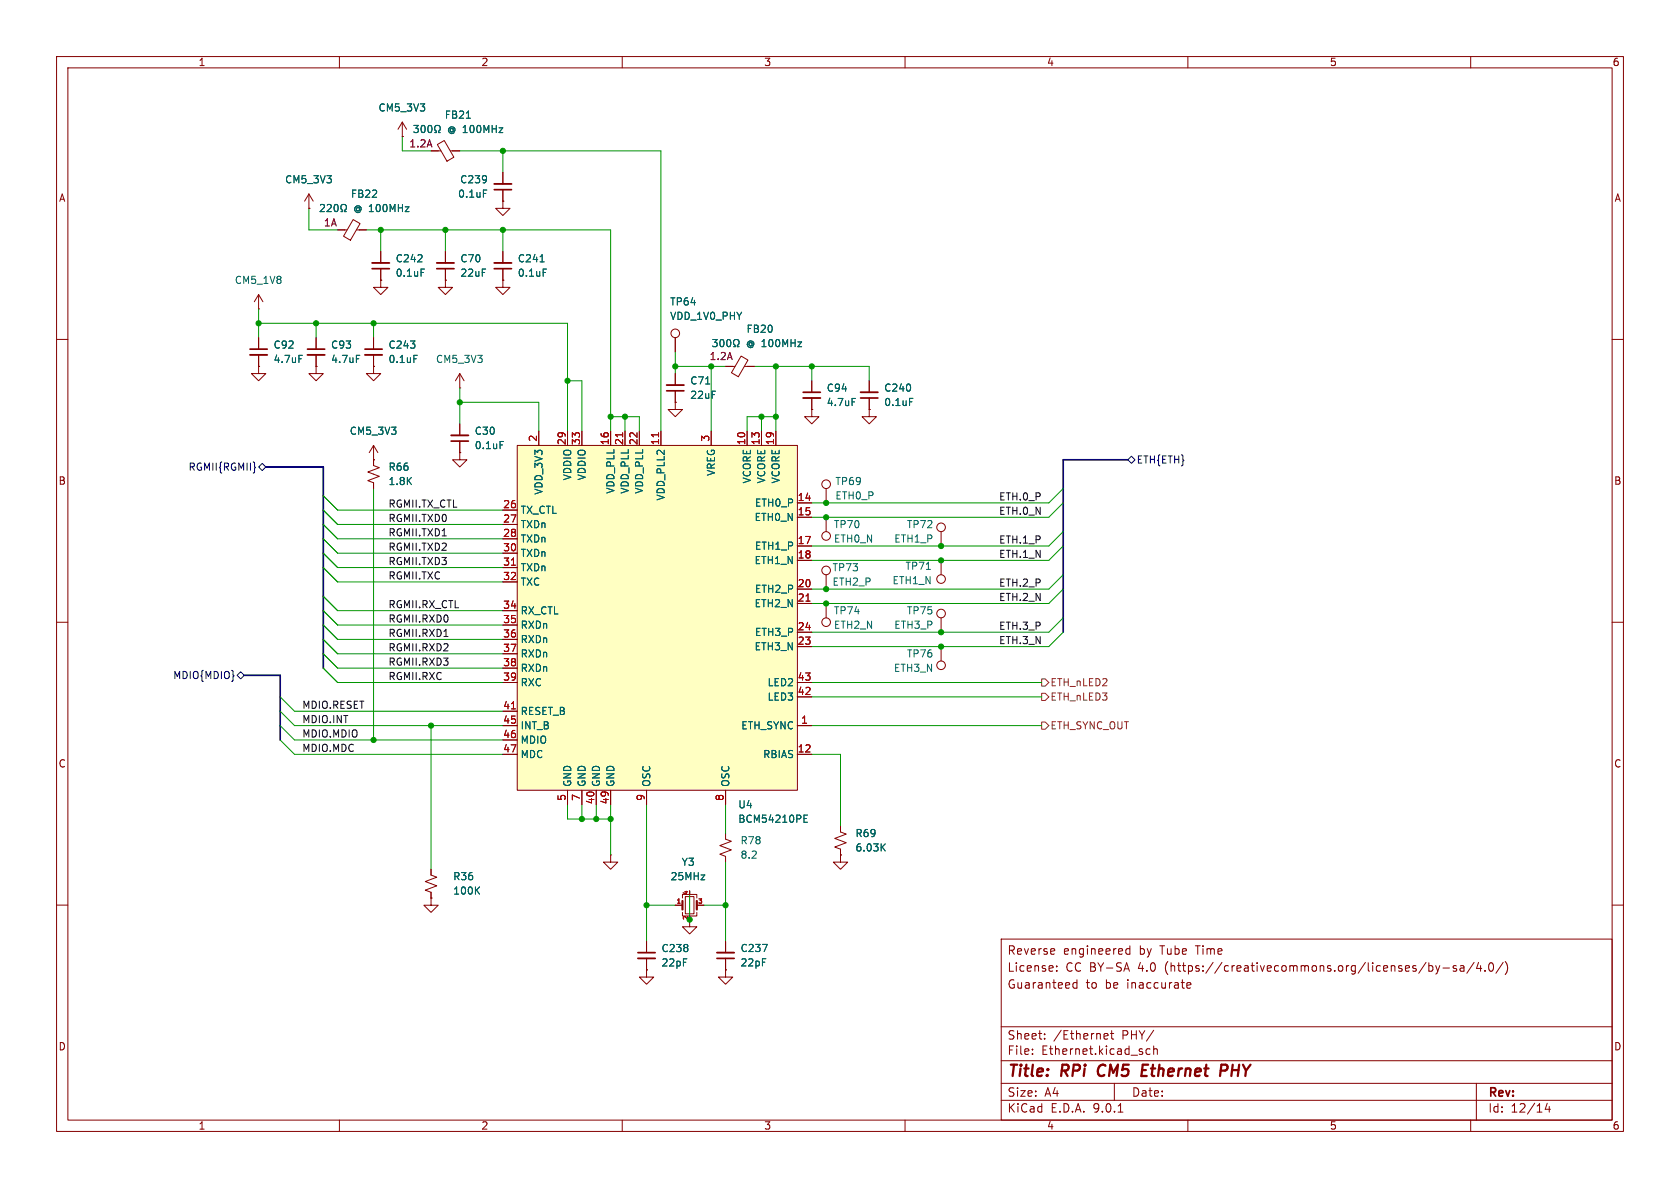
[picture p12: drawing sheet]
<svg xmlns="http://www.w3.org/2000/svg" width="297mm" height="210mm" viewBox="0 0 297 210" stroke-linecap="round" stroke-linejoin="round" font-family="sans-serif">
<g fill="none" stroke="#840000" stroke-width=".18">
<path d="M10 10h277v190h-277zM12 12h273v186h-273zM60 10v2M110 10v2M160 10v2M210 10v2M260 10v2M62.4 38.8l1.3 .7-1.7 3-1.3-.7zM71.1 24.1h.1M71.1 21.6l.8 1.3M71.1 21.6l-.7 1.3M71.1 21.6v2.5"/>
<path d="M76.2 26.7h1.8M77.3 25.6l1.2-.8 1.7 3-1.2 .7zM79.6 26.7h1.7M88.9 35.6v1.2h-1.3l1.3 1.3 1.3-1.3h-1.3M88.9 35.6h.1M88.9 30.5v2M88.9 33.5v2.1M45.7 54.6h.1M45.7 52.1v2.5M45.7 59.7v2M45.7 52.1l-.7 1.2M45.7 52.1l.8 1.2"/>
<path d="M55.9 59.7v2M59.7 40.6h1.6M63 40.6h1.8M66 59.7v2M67.3 49.5v1.3h1.3l-1.3 1.3-1.3-1.3h1.3M67.3 49.5h.1M67.3 44.5v2M67.3 47.5v2M78.7 49.5v1.3h1.3l-1.3 1.3-1.2-1.3h1.2M78.7 49.5h.1M78.7 44.5v2M78.7 47.5v2"/>
<path d="M88.9 49.5v1.3h1.3l-1.3 1.3-1.3-1.3h1.3M88.9 49.5h.1M10 60h2M45.7 64.8v1.2h1.3l-1.3 1.3-1.3-1.3h1.3M45.7 64.8h.1M45.7 62.7v2.1M55.9 64.8v1.2h1.2l-1.2 1.3-1.3-1.3h1.3M55.9 64.8h.1M55.9 62.7v2.1M66 78.7v3.6l1.1 .4-2.1 .7 2.1 .8-2.1 .8 1 .3v1.1M66 64.8v1.2h1.3l-1.3 1.3-1.2-1.3h1.2M66 64.8h.1"/>
<path d="M66 78.7l-.7 1.3M66 78.7l.8 1.3M66 62.7v2.1M81.3 68.6h.1M81.3 66v2.6M81.3 74.9v2.1M81.3 78v2M81.3 66l-.8 1.3M81.3 66l.7 1.3M143.5 72.4v1.3h1.3l-1.3 1.2-1.3-1.2h1.3M143.5 72.4h.1M143.5 67.3v2"/>
<path d="M143.5 70.4v2M153.7 72.4v1.3h1.2l-1.2 1.2-1.3-1.2h1.3M153.7 72.4h.1M153.7 67.3v2M153.7 70.4v2M285 60h2M66 81.3h.1M81.3 80v1.3h1.2l-1.2 1.3-1.3-1.3h1.3M81.3 80h.1M146 86.4v2.5M146 91.4v2.6M166.4 94v2.5"/>
<path d="M10 110h2M146 101.6v2.5M146 106.7v2.5M285 110h2M76.2 158.8v1.2h1.3l-1.3 1.3-1.3-1.3h1.3M76.2 158.8h.1M76.2 153.7v1l1 .4-2 .7 2 .8-2 .8 1 .3v1.1M107.9 151.1v1.3h1.3l-1.3 1.3-1.2-1.3h1.2M107.9 151.1h.1M120.6 158.8v-.7h2.6v.7M121.2 158.5h1.5v3h-1.5zM128.3 147.3v1l1 .4-2 .8 2 .7-2 .8 1 .4v1"/>
<path d="M148.6 146.1v1l1 .3-2 .8 2 .8-2 .7 1 .4v1M10 160h2M114.3 171.5v1.2h1.3l-1.3 1.3-1.3-1.3h1.3M114.3 171.5h.1M114.3 166.4v2M114.3 169.4v2.1M119.4 160h1.2M120.6 161.3v.6h2.6v-.6M121.9 162.6v1.2h1.3l-1.3 1.3-1.3-1.3h1.3M123.2 160h1.3M128.3 171.5v1.2h1.2l-1.2 1.3-1.3-1.3h1.3M128.3 171.5h.1"/>
<path d="M128.3 166.4v2M128.3 169.4v2.1M177 166h108v32h-108zM186.4 167.8l.1 .3-.8 .1M186.8 171.6v.1M186.8 170.8v.1M190.4 173.2v1.5M190.4 173.8l-.4-.1-.3 .3v.4l.1 .2h.6M199.2 170.2l.5 1.5M199.7 167.2v1.5M199.7 167.8l-.4-.1-.3 .3v.4l.2 .2h.5M209.8 174.2l.7-.1v-.3l-.5-.1-.2 .2 .1 .7h.6"/>
<path d="M252.6 170.2v1.5M252.6 170.8l.4-.1 .3 .3v.4l-.1 .2h-.6M253.8 170.7l.4 1M254.2 171.7l-.2 .4-.2 .1M254.5 170.7l-.3 1M255.1 171.1h1.1M257.5 170.8l-.4-.1-.2 .2 .1 .2 .5 .2v.3h-.6M258.2 170.8h.5l.1 .9M258.8 171.1h-.5a.29 .29 0 0 0-.2 .3 .29 .29 0 0 0 .2 .3l.5-.1M260.6 170.1l-1.3 2M261.4 170.1l-.4 1.1h1M261.7 170.7v1"/>
<path d="M262.5 171.6v.1M263.3 170.3l.2-.1a.81 .81 0 0 1 .6 .6 .81 .81 0 0 1-.3 .8l-.1 .1a.81 .81 0 0 1-.4-1.4zM265.7 170.1l-1.2 2M266.1 170a1.72 1.72 0 0 1 0 2.3M285 160h2M60 198v2M110 198v2M160 198v2M177 194.5h108M177 191.5h108M177 187.5h108M177 181.5h108"/>
<path d="M182.5 186.3v.1M182.5 185.5v.1M184.7 183.6v.1M184.7 182.8v.1M195.4 182.7l.4 .1 .1 .3-.7 .1M195.8 183.6l-.4 .1M196.3 182.7h.6M196.5 182.2v1.3l.4 .2M197 191.5v3M197.7 196.6h.8M203.3 185.5l-.4-.1-.3 .3v.4l.1 .2h.6M204 185.5l.2-.1 .3 .1 .1 .9"/>
<path d="M204 184.9v1.5M210 198v2M260 198v2M261 191.5v6.5M273.5 195l-.3 1.1h.9M273.9 195.6v1"/>
<circle cx="146" cy="94.7" r=".76"/>
<circle cx="146" cy="85.6" r=".76"/>
<circle cx="166.4" cy="93.2" r=".76"/>
<circle cx="146" cy="100.8" r=".76"/>
<circle cx="146" cy="110" r=".76"/>
</g>
<path d="M194.4 188.5a1.27 1.27 0 0 0 0 1.6M201.9 189.2h.7M203 188.2h-1l-.2 2h.9M215.9 188.2l1 .1a.58 .58 0 0 1-.3 1h-.8" fill="none" stroke="#840000" stroke-width=".4"/>
<path d="M120.6 159.3v1.5M123.2 159.3v1.5" fill="none" stroke="#840000" stroke-width=".38"/>
<path d="M87.4 33.5h3M65.8 47.5h3M77.2 47.5h3.1M44.2 61.7h3M54.4 61.7h3M64.5 61.7h3.1M79.8 78h3M142 69.3h3M152.1 70.4h3.1M112.8 168.4h3M126.7 169.4h3.1" fill="none" stroke="#840000" stroke-width=".3"/>
<path d="M87.4 32.5h3M65.8 46.5h3M77.2 46.5h3.1M44.2 62.7h3M54.4 62.7h3M64.5 62.7h3.1M79.8 77h3M142 70.4h3M152.1 69.3h3.1M112.8 169.4h3M126.7 168.4h3.1" fill="none" stroke="#840000" stroke-width=".33"/>
<g fill="none" stroke="#006464" stroke-width=".18">
<path d="M56.6 36.3l.5-.2 .3 .4-.8 .9h.8M57.8 36.3l.5-.2 .3 .4-.8 .9h.8M59.2 36.2l.2-.1a.68 .68 0 0 1 .4 .7 .68 .68 0 0 1-.4 .6 .84 .84 0 0 1-.2-1.2zM60.3 37.4h.3v-.2a.54 .54 0 0 1-.3-.8 .54 .54 0 0 1 .8-.2 .58 .58 0 0 1-.2 1v.2h.3M73.2 22.2h.8l-.5 .5 .4 .1v.5l-.2 .1-.5-.1M74.6 22.2h.1a.68 .68 0 0 1 .5 .6 .68 .68 0 0 1-.5 .6 .84 .84 0 0 1-.1-1.2zM75.8 22.3l.1-.1a.68 .68 0 0 1 .5 .6 .68 .68 0 0 1-.5 .6l-.1-.1-.2-.3zM76.9 23.4h.3v-.2a.54 .54 0 0 1-.3-.7 .54 .54 0 0 1 .7-.3 .58 .58 0 0 1-.1 1v.2h.3M82.4 20.9h.8M85.5 33.6h.6M74.4 47.6h.6M52.8 62.8h.7"/>
<path d="M63 62.8h.6M73.2 62.8h.6M88.4 78h.6M150.6 70.4h.6M160.8 70.4h.6M84.2 157.3l.6 .8M84.8 156.8l-.7 .7M156 149.7l.5 .7M156.5 149.2l-.7 .7M134.8 166.9h.8l-.5 1.3"/>
</g>
<path d="M91.4 78.7h49.6v61h-49.6z" fill="#ffffc2"/>
<g fill="none" stroke="#840000" stroke-width=".18">
<path d="M54.6 36.8h.1M54.6 34.3l-.8 1.3M54.6 34.3l.8 1.3M54.6 34.3v2.5M71.1 24.1h.1M76.2 26.7h1.3M80 26.7h1.3M88.9 35.6h.1M88.9 30.5v2M88.9 33.5v2.1M45.7 59.7v2M55.9 59.7v2"/>
<path d="M59.7 40.6h1.3M63.5 40.6h1.3M66 59.7v2M67.3 49.5h.1M67.3 44.5v2M67.3 47.5v2M78.7 49.5h.1M78.7 44.5v2M78.7 47.5v2M88.9 49.5h.1M88.9 44.5v2M88.9 47.5v2"/>
<path d="M119.4 59.7v2.5M45.7 64.8h.1M45.7 62.7v2.1M55.9 64.8h.1M55.9 62.7v2.1M66 64.8h.1M66 62.7v2.1M81.3 74.9v2.1M81.3 78v2M91.4 78.7h49.6v61h-49.6zM95.2 76.2v2.5M100.3 76.2v2.5"/>
<path d="M102.9 76.2v2.5M107.9 76.2v2.5M110.5 76.2v2.5M113 76.2v2.5M116.8 76.2v2.5M119.4 71.1v1.3h1.2l-1.2 1.3-1.3-1.3h1.3M119.4 71.1h.1M119.4 66v2.1M119.4 69.1v2M125.7 76.2v2.5M128.3 64.8h1.6M131 62.9l1.2 .8-1.7 2.9-1.2-.7z"/>
<path d="M131.6 64.8h1.7M132.1 76.2v2.5M134.6 76.2v2.5M137.2 76.2v2.5M143.5 72.4h.1M143.5 67.3v2M143.5 70.4v2M153.7 72.4h.1M153.7 67.3v2M153.7 70.4v2M66 81.3h.1M66 81.3v1"/>
<path d="M66 85.3v1.1M81.3 80h.1M88.9 90.2h2.5M88.9 92.7h2.5M88.9 95.3h2.5M88.9 97.8h2.5M141 88.9h2.5M141 91.4h2.5M141 96.5h2.5M141 99.1h2.5M166.4 99.1v2.5M88.9 100.3h2.5"/>
<path d="M88.9 102.9h2.5M88.9 108h2.5M88.9 110.5h2.5M88.9 113h2.5M88.9 115.6h2.5M88.9 118.1h2.5M141 104.1h2.5M141 106.7h2.5M141 111.8h2.5M141 114.3h2.5M166.4 109.2v2.6M166.4 114.3v2.5"/>
<path d="M88.9 120.7h2.5M88.9 125.7h2.5M88.9 128.3h2.5M88.9 130.8h2.5M88.9 133.4h2.5M100.3 139.7v2.5M102.9 139.7v2.5M105.4 139.7v2.5M107.9 139.7v2.5M114.3 139.7v2.5M128.3 139.7v2.5M141 120.7h2.5"/>
<path d="M141 128.3h2.5M141 133.4h2.5M141 123.2h2.5M76.2 158.8h.1M76.2 153.7v1M76.2 157.7v1.1M148.6 151.1v1.3h1.3l-1.3 1.3-1.3-1.3h1.3M148.6 151.1h.1M148.6 146.1v1M148.6 150.1v1M114.3 171.5h.1M114.3 166.4v2"/>
<path d="M114.3 169.4v2.1M119.4 160h1.2M123.2 160h1.3M128.3 171.5h.1M128.3 166.4v2M128.3 169.4v2.1"/>
<circle cx="119.4" cy="58.9" r=".76"/>
<circle cx="166.4" cy="117.6" r=".76"/>
<circle cx="166.4" cy="108.5" r=".76"/>
<circle cx="166.4" cy="102.4" r=".76"/>
</g>
<path d="M110.1 76.5v.7M116.4 76.5v.7M90.4 99.9h.7M142.5 106.3h.7M90.4 125.3h.7" fill="none" stroke="#a90000" stroke-width=".18"/>
<g fill="none" stroke="#006464" stroke-width=".18">
<path d="M56.6 36.3l.5-.2 .3 .4-.8 .9h.8M57.8 36.3l.5-.2 .3 .4-.8 .9h.8M59.2 36.2l.2-.1a.68 .68 0 0 1 .4 .7 .68 .68 0 0 1-.4 .6 .84 .84 0 0 1-.2-1.2zM60.3 37.4h.3v-.2a.54 .54 0 0 1-.3-.8 .54 .54 0 0 1 .8-.2 .58 .58 0 0 1-.2 1v.2h.3M73.2 22.2h.8l-.5 .5 .4 .1v.5l-.2 .1-.5-.1M74.6 22.2h.1a.68 .68 0 0 1 .5 .6 .68 .68 0 0 1-.5 .6 .84 .84 0 0 1-.1-1.2zM75.8 22.3l.1-.1a.68 .68 0 0 1 .5 .6 .68 .68 0 0 1-.5 .6l-.1-.1-.2-.3zM76.9 23.4h.3v-.2a.54 .54 0 0 1-.3-.7 .54 .54 0 0 1 .7-.3 .58 .58 0 0 1-.1 1v.2h.3M82.4 20.9h.8M85.5 33.6h.6M74.4 47.6h.6M95.5 46.3h.7"/>
<path d="M96 47.6h.6M52.8 62.8h.7M63 62.8h.6M73.2 62.8h.6M88.4 78h.6M124.8 67.9h.7M126 60h.8l-.4 .5 .3 .1v.6l-.2 .1-.5-.1M127.4 60.1l.2-.1a.68 .68 0 0 1 .4 .7 .68 .68 0 0 1-.4 .6l-.2-.1-.1-.4zM128.6 60.1l.2-.1a.68 .68 0 0 1 .4 .7 .68 .68 0 0 1-.4 .6l-.2-.1-.1-.4zM129.7 61.3h.3v-.3a.54 .54 0 0 1-.3-.7 .54 .54 0 0 1 .8-.2 .58 .58 0 0 1-.1 .9v.3h.3M150.6 70.4h.6M160.8 70.4h.6"/>
<path d="M163.8 100.7h.7M84.2 157.3l.6 .8M84.8 156.8l-.7 .7M142.1 144.7h.5M142.7 144.1h-.6v1.3h.6M156 149.7l.5 .7M156.5 149.2l-.7 .7M134.8 166.9h.8l-.5 1.3"/>
</g>
<path d="M87.4 47.5h3M117.9 69.1h3" fill="none" stroke="#840000" stroke-width=".3"/>
<path d="M87.4 46.5h3M117.9 68.1h3" fill="none" stroke="#840000" stroke-width=".33"/>
<path d="M45.1 82.6h.1l-.1 .1M45.7 82.6l.7-.7 .6 .7-.6 .6zM199.4 81.3l.6-.7 .7 .7-.7 .6zM42.5 118.7l.7 .7-.7 .6-.6-.6z" fill="none" stroke="#000084" stroke-width=".18"/>
<path d="M184.1 120h.7l.6 .7-.6 .6h-.7zM184.1 127.6h.7l.6 .7-.6 .6h-.7zM184.1 122.6h.7l.6 .6-.6 .6h-.7z" fill="none" stroke="#725600" stroke-width=".18"/>
<path d="M78.5 112.5h.7" fill="none" stroke="#0f0f0f" stroke-width=".18"/>
<path d="M47 82.6h10.1v35.5M199.4 81.3h-11.4v30.5M43.2 119.4h6.3v11.4" fill="none" stroke="#000084" stroke-width=".3"/>
<g fill="none" stroke="#009600" stroke-width=".18">
<path d="M54.6 36.8v3.8h5.1M71.1 24.1v2.6h5.1M81.3 26.7h35.5v49.5M88.9 26.7v3.8M45.7 57.2h54.6v19M45.7 54.6v5.1M55.9 57.2v2.5M64.8 40.6h43.1v35.6M66 57.2v2.5M67.3 40.6v3.9M78.7 40.6v3.9M88.9 40.6v3.9"/>
<path d="M81.3 68.6v6.3M81.3 71.1h13.9v5.1M100.3 67.3h2.6v8.9M107.9 73.7h5.1v2.5M110.5 73.7v2.5M119.4 62.2v3.8M119.4 64.8h8.9M125.7 64.8v11.4M133.3 64.8h20.4v2.5M134.6 73.7v2.5M137.2 73.7h-5.1v2.5M137.2 64.8v11.4"/>
<path d="M143.5 64.8v2.5M57.1 90.2l2.6 2.5h29.2M57.1 92.7l2.6 2.6h29.2M57.1 95.3l2.6 2.5h29.2M57.1 97.8l2.6 2.5h29.2M57.1 87.6l2.6 2.6h29.2M66 86.4v44.4M188 86.4l-2.6 2.5h-41.9M188 94l-2.6 2.5h-41.9M188 96.5l-2.6 2.6h-41.9M188 88.9l-2.6 2.5h-41.9M57.1 110.5l2.6 2.5h29.2"/>
<path d="M57.1 100.3l2.6 2.6h29.2M57.1 105.4l2.6 2.6h29.2M57.1 118.1l2.6 2.6h29.2M57.1 115.6l2.6 2.5h29.2M57.1 108l2.6 2.5h29.2M57.1 113l2.6 2.6h29.2M188 101.6l-2.6 2.5h-41.9M188 104.1l-2.6 2.6h-41.9M188 109.2l-2.6 2.6h-41.9M188 111.8l-2.6 2.5h-41.9M49.5 130.8l2.6 2.6h36.8M49.5 125.7l2.6 2.6h36.8"/>
<path d="M49.5 128.3l2.6 2.5h36.8M49.5 123.2l2.6 2.5h36.8M76.2 128.3v25.4M143.5 133.4h5.1v12.7M143.5 128.3h40.6M143.5 123.2h40.6M143.5 120.7h40.6M100.3 142.2v2.6h7.6M102.9 142.2v2.6M105.4 142.2v2.6M107.9 142.2v8.9M114.3 142.2v24.2"/>
<path d="M121.9 157.5v5.1M128.3 142.2v5.1M128.3 152.4v14M114.3 160h5.1M124.5 160h3.8"/>
</g>
<g fill="#009600" stroke="#009600" stroke-width=".18">
<circle cx="45.7" cy="57.2" r=".46"/>
<circle cx="66" cy="57.2" r=".46"/>
<circle cx="55.9" cy="57.2" r=".46"/>
<circle cx="119.4" cy="64.8" r=".46"/>
<circle cx="125.7" cy="64.8" r=".46"/>
<circle cx="143.5" cy="64.8" r=".46"/>
<circle cx="137.2" cy="64.8" r=".46"/>
<circle cx="137.2" cy="73.7" r=".46"/>
<circle cx="134.6" cy="73.7" r=".46"/>
<circle cx="146" cy="91.4" r=".46"/>
<circle cx="146" cy="106.7" r=".46"/>
<circle cx="146" cy="88.9" r=".46"/>
<circle cx="146" cy="104.1" r=".46"/>
<circle cx="107.9" cy="144.8" r=".46"/>
<circle cx="114.3" cy="160" r=".46"/>
<circle cx="105.4" cy="144.8" r=".46"/>
<circle cx="128.3" cy="160" r=".46"/>
<circle cx="121.9" cy="162.6" r=".46"/>
<circle cx="81.3" cy="71.1" r=".46"/>
<circle cx="100.3" cy="67.3" r=".46"/>
<circle cx="78.7" cy="40.6" r=".46"/>
<circle cx="110.5" cy="73.7" r=".46"/>
<circle cx="67.3" cy="40.6" r=".46"/>
<circle cx="107.9" cy="73.7" r=".46"/>
<circle cx="88.9" cy="40.6" r=".46"/>
<circle cx="88.9" cy="26.7" r=".46"/>
<circle cx="66" cy="130.8" r=".46"/>
<circle cx="76.2" cy="128.3" r=".46"/>
<circle cx="102.9" cy="144.8" r=".46"/>
<circle cx="166.4" cy="111.8" r=".46"/>
<circle cx="166.4" cy="114.3" r=".46"/>
<circle cx="166.4" cy="99.1" r=".46"/>
<circle cx="166.4" cy="96.5" r=".46"/>
</g>
<g font-size="2.8" fill="#840000">
<text x="178" y="190.9">Title:</text>
<text x="187.7" y="190.9">RPi</text>
<text x="194.9" y="190.9">CM5</text>
<text x="203.4" y="190.9">Ethernet</text>
<text x="218.2" y="190.9">PHY</text>
</g>
<g font-size="2.1" fill="#840000">
<text x="178" y="172">License:</text>
<text x="178" y="169">Reverse</text>
<text x="187.9" y="169">engineered</text>
<text x="188.4" y="172">CC BY-SA</text>
<text x="201.3" y="172">4.0</text>
<text x="201.5" y="169">by</text>
<text x="205.3" y="169">Tube</text>
<text x="206.2" y="172">(https://creativecommons.org/licenses/by-sa/4.0/)</text>
<text x="211.7" y="169">Time</text>
<text x="178" y="175">Guaranteed</text>
<text x="191.9" y="175">to</text>
<text x="195.5" y="175">be</text>
<text x="199.4" y="175">inaccurate</text>
<text x="178" y="184">Sheet:</text>
<text x="186.2" y="184">/Ethernet</text>
<text x="198.4" y="184">PHY/</text>
<text x="178" y="186.7">File:</text>
<text x="184.1" y="186.7">Ethernet.kicad_sch</text>
<text x="178" y="196.9">KiCad</text>
<text x="178" y="194.1">Size:</text>
<text x="184.7" y="194.1">A4</text>
<text x="185.7" y="196.9">E.D.A.</text>
<text x="193.3" y="196.9">9.0.1</text>
<text x="200" y="194.1">Date:</text>
<text x="263" y="194.3">Rev:</text>
<text x="263" y="196.9">Id:</text>
<text x="267.1" y="196.9">12/14</text>
</g>
<g font-size="1.8" fill="#840000">
<text x="35" y="11.9">1</text>
<text x="85" y="11.9">2</text>
<text x="135" y="11.9">3</text>
<text x="185" y="11.9">4</text>
<text x="235" y="11.9">5</text>
<text x="285" y="11.9">6</text>
<text x="10.3" y="35.9">A</text>
<text x="285.3" y="35.9">A</text>
<text x="10.3" y="85.9">B</text>
<text x="285.3" y="85.9">B</text>
<text x="10.3" y="135.9">C</text>
<text x="285.3" y="135.9">C</text>
<text x="10.3" y="185.9">D</text>
<text x="285.3" y="185.9">D</text>
<text x="35" y="199.9">1</text>
<text x="85" y="199.9">2</text>
<text x="135" y="199.9">3</text>
<text x="185" y="199.9">4</text>
<text x="235" y="199.9">5</text>
<text x="285" y="199.9">6</text>
</g>
<g font-size="1.8" fill="#006464">
<text x="66.8" y="19.9">CM5_3V3</text>
<text x="78.5" y="21.2">FB21</text>
<text x="79.1" y="23.7">@ 100MHz</text>
<text x="50.3" y="32.6">CM5_3V3</text>
<text x="61.9" y="35.2">FB22</text>
<text x="80.9" y="35.1">0.1uF</text>
<text x="81.2" y="32.6">C239</text>
<text x="62.5" y="37.7">@ 100MHz</text>
<text x="69.9" y="46.6">C242</text>
<text x="81.3" y="46.6">C70</text>
<text x="91.4" y="46.6">C241</text>
<text x="41.4" y="50.4">CM5_1V8</text>
<text x="69.9" y="49.1">0.1uF</text>
<text x="81.3" y="49.1">22uF</text>
<text x="91.4" y="49.1">0.1uF</text>
<text x="118.4" y="56.7">VDD_1V0_PHY</text>
<text x="118.4" y="54.2">TP64</text>
<text x="131.9" y="59">FB20</text>
<text x="48.3" y="61.8">C92</text>
<text x="48.3" y="64.4">4.7uF</text>
<text x="58.4" y="61.8">C93</text>
<text x="58.4" y="64.4">4.7uF</text>
<text x="68.6" y="61.8">C243</text>
<text x="68.6" y="64.4">0.1uF</text>
<text x="77" y="64.4">CM5_3V3</text>
<text x="132" y="61.6">@ 100MHz</text>
<text x="121.9" y="68.2">C71</text>
<text x="121.9" y="70.7">22uF</text>
<text x="146.1" y="69.4">C94</text>
<text x="146.1" y="72">4.7uF</text>
<text x="156.2" y="69.4">C240</text>
<text x="156.2" y="72">0.1uF</text>
<text x="61.7" y="77.1">CM5_3V3</text>
<text x="83.8" y="77.1">C30</text>
<text x="68.6" y="83.4">R66</text>
<text x="83.8" y="79.6">0.1uF</text>
<text x="68.6" y="86">1.8K</text>
<text x="96.1" y="87.6" transform="rotate(-90 96.1 87.6)">VDD_3V3</text>
<text x="101.2" y="85" transform="rotate(-90 101.2 85)">VDDIO</text>
<text x="103.7" y="85" transform="rotate(-90 103.7 85)">VDDIO</text>
<text x="108.8" y="87.4" transform="rotate(-90 108.8 87.4)">VDD_PLL</text>
<text x="111.4" y="87.4" transform="rotate(-90 111.4 87.4)">VDD_PLL</text>
<text x="113.9" y="87.4" transform="rotate(-90 113.9 87.4)">VDD_PLL</text>
<text x="117.7" y="88.6" transform="rotate(-90 117.7 88.6)">VDD_PLL2</text>
<text x="126.6" y="84.2" transform="rotate(-90 126.6 84.2)">VREG</text>
<text x="132.9" y="85.6" transform="rotate(-90 132.9 85.6)">VCORE</text>
<text x="133.4" y="89.8">ETH0_P</text>
<text x="135.5" y="85.6" transform="rotate(-90 135.5 85.6)">VCORE</text>
<text x="138" y="85.6" transform="rotate(-90 138 85.6)">VCORE</text>
<text x="147.6" y="86">TP69</text>
<text x="147.6" y="88.5">ETH0_P</text>
<text x="91.9" y="91">TX_CTL</text>
<text x="91.9" y="93.6">TXDn</text>
<text x="133.3" y="92.3">ETH0_N</text>
<text x="147.3" y="93.6">TP70</text>
<text x="160.2" y="93.6">TP72</text>
<text x="91.9" y="96.1">TXDn</text>
<text x="91.9" y="98.7">TXDn</text>
<text x="91.9" y="101.2">TXDn</text>
<text x="133.3" y="99.9">ETH1_N</text>
<text x="133.4" y="97.4">ETH1_P</text>
<text x="147.1" y="101.2">TP73</text>
<text x="147.3" y="96.1">ETH0_N</text>
<text x="158" y="96.1">ETH1_P</text>
<text x="160" y="100.9">TP71</text>
<text x="91.9" y="103.7">TXC</text>
<text x="133.3" y="107.5">ETH2_N</text>
<text x="133.4" y="105">ETH2_P</text>
<text x="147.1" y="103.7">ETH2_P</text>
<text x="157.7" y="103.5">ETH1_N</text>
<text x="91.9" y="108.8">RX_CTL</text>
<text x="91.9" y="111.4">RXDn</text>
<text x="91.9" y="113.9">RXDn</text>
<text x="133.4" y="112.6">ETH3_P</text>
<text x="147.3" y="111.4">ETH2_N</text>
<text x="147.3" y="108.8">TP74</text>
<text x="158" y="111.4">ETH3_P</text>
<text x="160.2" y="108.8">TP75</text>
<text x="91.9" y="116.4">RXDn</text>
<text x="91.9" y="119">RXDn</text>
<text x="133.3" y="115.2">ETH3_N</text>
<text x="157.9" y="119">ETH3_N</text>
<text x="160.2" y="116.4">TP76</text>
<text x="91.9" y="121.5">RXC</text>
<text x="135.6" y="121.5">LED2</text>
<text x="135.6" y="124.1">LED3</text>
<text x="91.9" y="126.6">RESET_B</text>
<text x="91.9" y="129.1">INT_B</text>
<text x="91.9" y="131.7">MDIO</text>
<text x="130.9" y="129.1">ETH_SYNC</text>
<text x="91.9" y="134.2">MDC</text>
<text x="134.8" y="134.2">RBIAS</text>
<text x="101.2" y="139.2" transform="rotate(-90 101.2 139.2)">GND</text>
<text x="103.7" y="139.2" transform="rotate(-90 103.7 139.2)">GND</text>
<text x="106.3" y="139.2" transform="rotate(-90 106.3 139.2)">GND</text>
<text x="108.8" y="139.2" transform="rotate(-90 108.8 139.2)">GND</text>
<text x="115.2" y="139.2" transform="rotate(-90 115.2 139.2)">OSC</text>
<text x="129.1" y="139.2" transform="rotate(-90 129.1 139.2)">OSC</text>
<text x="130.4" y="143.1">U4</text>
<text x="130.4" y="145.6">BCM54210PE</text>
<text x="130.8" y="149.5">R78</text>
<text x="151.1" y="148.2">R69</text>
<text x="80" y="155.8">R36</text>
<text x="118.4" y="155.8">25MHz</text>
<text x="120.4" y="153.3">Y3</text>
<text x="130.8" y="152">8.2</text>
<text x="151.1" y="150.7">6.03K</text>
<text x="80" y="158.3">100K</text>
<text x="116.8" y="168.5">C238</text>
<text x="116.8" y="171">22pF</text>
<text x="130.8" y="168.5">C237</text>
<text x="130.8" y="171">22pF</text>
</g>
<g font-size="1.8" fill="#840084">
<text x="72.3" y="26.3">1.2A</text>
<text x="57.2" y="40.2">1A</text>
<text x="125.4" y="63.9">1.2A</text>
</g>
<g font-size="1.8" fill="#000084">
<text x="33.2" y="83.4">RGMII{RGMII}</text>
<text x="200.9" y="82.1">ETH{ETH}</text>
<text x="30.5" y="120.2">MDIO{MDIO}</text>
</g>
<g font-size="1.8" fill="#a90000">
<text x="95" y="78.2" transform="rotate(-90 95 78.2)">2</text>
<text x="100.1" y="78.8" transform="rotate(-90 100.1 78.8)">29</text>
<text x="102.6" y="78.8" transform="rotate(-90 102.6 78.8)">33</text>
<text x="107.7" y="78.8" transform="rotate(-90 107.7 78.8)">16</text>
<text x="110.2" y="78.8" transform="rotate(-90 110.2 78.8)">21</text>
<text x="112.8" y="78.8" transform="rotate(-90 112.8 78.8)">22</text>
<text x="116.6" y="78.8" transform="rotate(-90 116.6 78.8)">11</text>
<text x="125.5" y="78.2" transform="rotate(-90 125.5 78.2)">3</text>
<text x="131.8" y="78.8" transform="rotate(-90 131.8 78.8)">10</text>
<text x="134.4" y="78.8" transform="rotate(-90 134.4 78.8)">13</text>
<text x="136.9" y="78.8" transform="rotate(-90 136.9 78.8)">19</text>
<text x="88.9" y="89.9">26</text>
<text x="140.9" y="88.6">14</text>
<text x="88.9" y="92.5">27</text>
<text x="88.9" y="95">28</text>
<text x="140.9" y="91.2">15</text>
<text x="88.9" y="97.5">30</text>
<text x="88.9" y="100.1">31</text>
<text x="140.9" y="96.3">17</text>
<text x="140.9" y="98.8">18</text>
<text x="88.9" y="102.6">32</text>
<text x="88.9" y="107.7">34</text>
<text x="140.9" y="103.9">20</text>
<text x="140.9" y="106.4">21</text>
<text x="88.9" y="110.2">35</text>
<text x="88.9" y="112.8">36</text>
<text x="140.9" y="111.5">24</text>
<text x="88.9" y="115.3">37</text>
<text x="88.9" y="117.9">38</text>
<text x="140.9" y="114">23</text>
<text x="88.9" y="120.4">39</text>
<text x="88.9" y="125.5">41</text>
<text x="140.9" y="120.4">43</text>
<text x="140.9" y="122.9">42</text>
<text x="88.9" y="128">45</text>
<text x="88.9" y="130.6">46</text>
<text x="141.5" y="128">1</text>
<text x="88.9" y="133.1">47</text>
<text x="140.9" y="133.1">12</text>
<text x="100.1" y="141.7" transform="rotate(-90 100.1 141.7)">5</text>
<text x="102.6" y="141.7" transform="rotate(-90 102.6 141.7)">7</text>
<text x="105.2" y="142.3" transform="rotate(-90 105.2 142.3)">40</text>
<text x="107.7" y="142.3" transform="rotate(-90 107.7 142.3)">49</text>
<text x="114" y="141.7" transform="rotate(-90 114 141.7)">9</text>
<text x="128" y="141.7" transform="rotate(-90 128 141.7)">8</text>
</g>
<g font-size="1.8" fill="#0f0f0f">
<text x="68.6" y="89.8">RGMII.TX_CTL</text>
<text x="176.5" y="88.6">ETH.0_P</text>
<text x="68.6" y="94.9">RGMII.TXD1</text>
<text x="68.6" y="92.4">RGMII.TXD0</text>
<text x="176.5" y="91.1">ETH.0_N</text>
<text x="68.6" y="100">RGMII.TXD3</text>
<text x="68.6" y="97.4">RGMII.TXD2</text>
<text x="176.5" y="98.7">ETH.1_N</text>
<text x="176.5" y="96.2">ETH.1_P</text>
<text x="68.6" y="102.5">RGMII.TXC</text>
<text x="68.6" y="107.6">RGMII.RX_CTL</text>
<text x="176.5" y="106.3">ETH.2_N</text>
<text x="176.5" y="103.8">ETH.2_P</text>
<text x="68.6" y="110.1">RGMII.RXD0</text>
<text x="68.6" y="112.7">RGMII.RXD1</text>
<text x="176.5" y="111.4">ETH.3_P</text>
<text x="176.5" y="114">ETH.3_N</text>
<text x="68.6" y="117.8">RGMII.RXD3</text>
<text x="68.6" y="115.2">RGMII.RXD2</text>
<text x="53.3" y="125.4">MDIO.RESET</text>
<text x="68.6" y="120.3">RGMII.RXC</text>
<text x="53.3" y="127.9">MDIO.INT</text>
<text x="53.3" y="130.5">MDIO.MDIO</text>
<text x="53.3" y="133">MDIO.MDC</text>
</g>
<g font-size="1.8" fill="#725600">
<text x="185.6" y="121.5">ETH_nLED2</text>
<text x="185.6" y="124.1">ETH_nLED3</text>
<text x="185.6" y="129.1">ETH_SYNC_OUT</text>
</g>
<g font-size="1.1" fill="#a90000">
<text x="119.5" y="159.8">1</text>
<text x="121.7" y="158.3" transform="rotate(-90 121.7 158.3)">4</text>
<text x="123.3" y="159.8">3</text>
</g>
<text font-size="1.1" fill="#840000" x="121.7" y="162.8" transform="rotate(-90 121.7 162.8)">2</text>
</svg>
